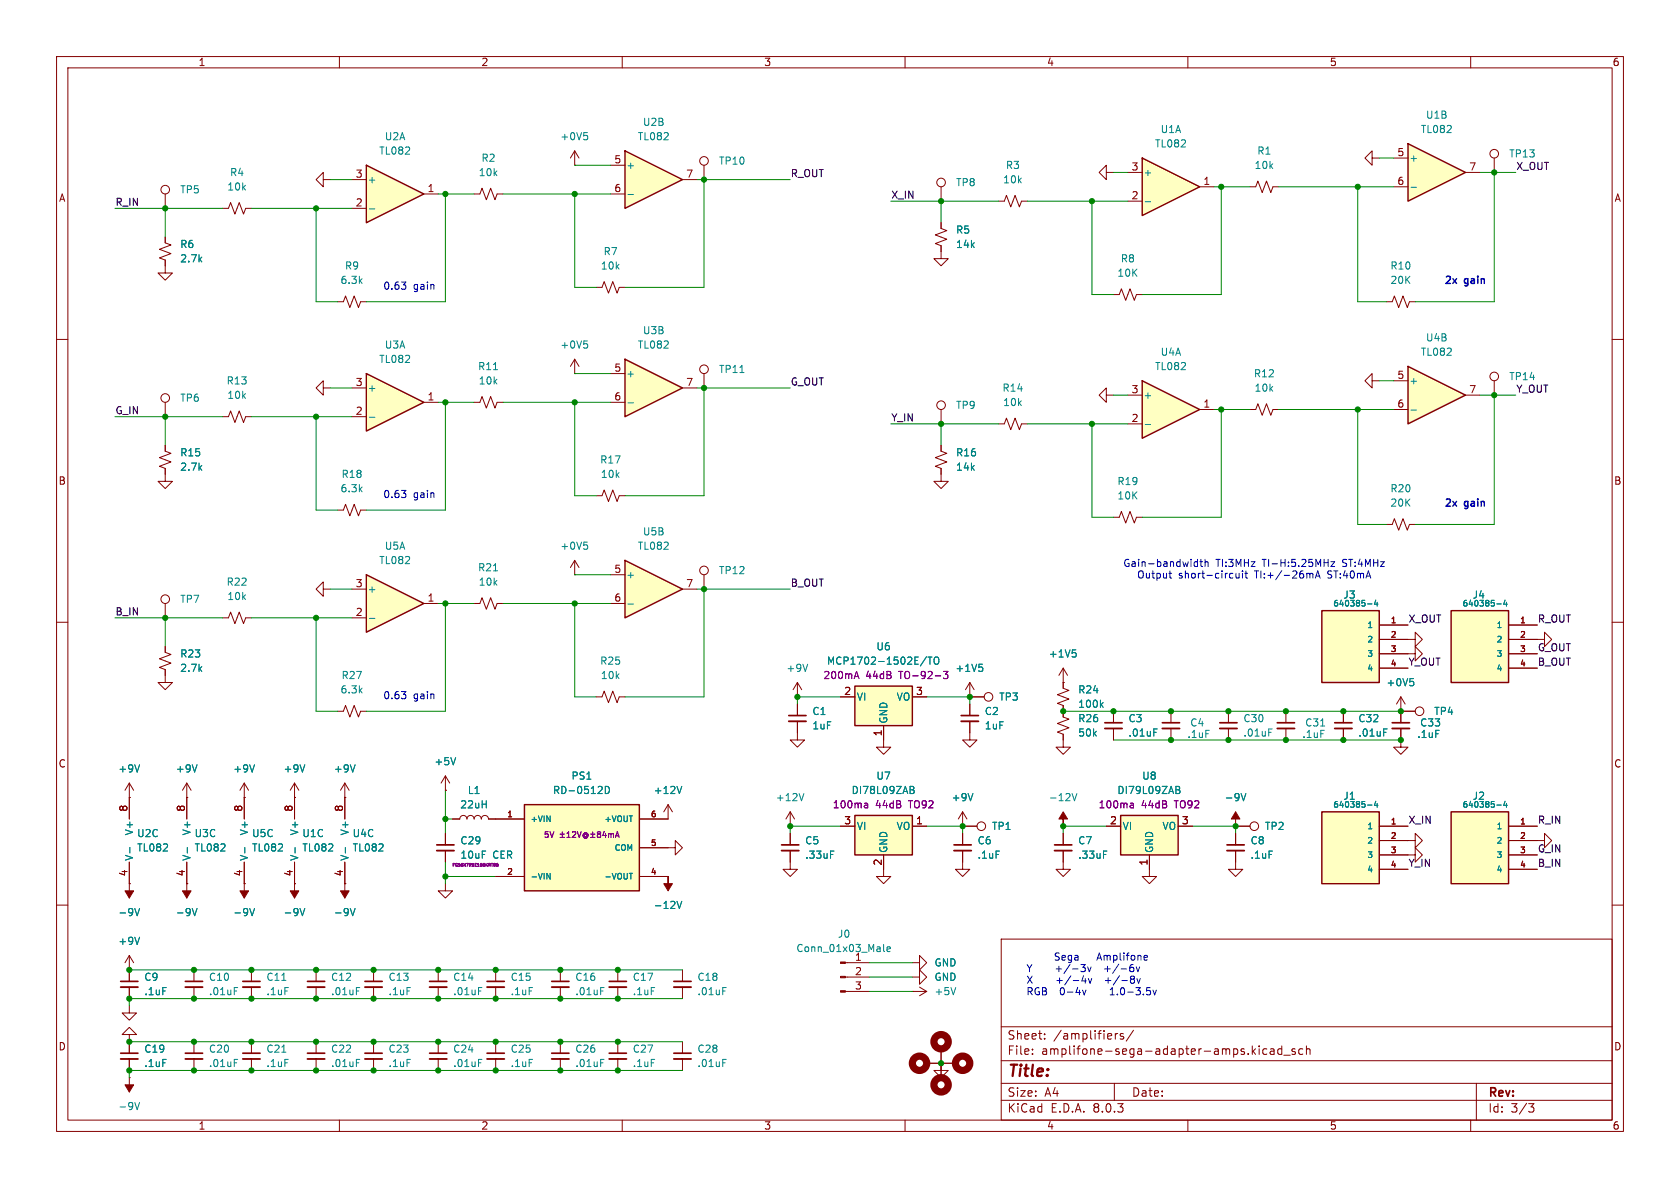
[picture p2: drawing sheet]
<svg xmlns="http://www.w3.org/2000/svg" width="297mm" height="210mm" viewBox="0 0 297 210" stroke-linecap="round" stroke-linejoin="round" font-family="sans-serif">
<g fill="none" stroke="#840000" stroke-width=".18">
<path d="M10 10h277v190h-277zM12 12h273v186h-273zM60 10v2M110 10v2M160 10v2M210 10v2M260 10v2M10 60h2M285 60h2M10 110h2M248.9 113h1.3v-1.2l1.3 1.2-1.3 1.3v-1.3M285 110h2"/>
<path d="M10 160h2M285 160h2M177 166h108v32h-108zM60 198v2M110 198v2M160 198v2M177 194.5h108M177 191.5h108M177 187.5h108M177 181.5h108M182.5 186.3v.1M182.5 185.5v.1"/>
<path d="M184.7 183.6v.1M184.7 182.8v.1M197 191.5v3M197.2 182.7v1M197.6 182.7l-.3 .1-.1 .2M198.6 182.8l-.4-.1-.2 .2 .1 .2 .5 .2v.3h-.6M200.4 182.1l-1.3 2M210 198v2M222.6 184.9v.1M222.6 185.4v1M224 185.5l-.5-.1-.3 .3v.4l.2 .2h.6M224.6 185.5h.6v.9"/>
<path d="M225.2 185.8h-.5a.29 .29 0 0 0-.2 .3 .29 .29 0 0 0 .2 .3l.5-.1M226.6 185.5l-.4-.1-.3 .3v.4l.1 .2h.6M226.6 184.9v1.5M227 186.5h1.1M229 185.5l-.4-.1-.2 .2 .1 .2 .5 .2v.3h-.6M230.3 185.5l-.4-.1-.3 .3v.4l.1 .2h.6M231 185.5l.2-.1 .3 .1 .1 .9M231 184.9v1.5M260 198v2M261 191.5v6.5M270.2 195.1h1l-.5 .6 .4 .1 .1 .5-.3 .3h-.4"/>
</g>
<path d="M233.7 108h10.1v12.7h-10.1z" fill="#ffffc2"/>
<path d="M233.7 108h10.1v12.7h-10.1z" fill="none" stroke="#840000" stroke-width=".25"/>
<path d="M243.8 110.5h5.1M243.8 113h5.1M243.8 115.6h5.1M243.8 118.1h5.1M156.2 153.7v1.2h1.3l-1.3 1.3-1.3-1.3h1.3M34.3 184.2v2M34.3 187.2v2" fill="none" stroke="#840000" stroke-width=".18"/>
<path d="M241.8 106.8h.7M243.2 106.1l-.2 .7h.6M243.5 106.5v.6M41.4 187.3h.6" fill="none" stroke="#008484" stroke-width=".18"/>
<path d="M32.8 187.2h3" fill="none" stroke="#840000" stroke-width=".33"/>
<path d="M32.8 186.2h3" fill="none" stroke="#840000" stroke-width=".3"/>
<path d="M151.1 144.1h10.2v7h-10.2z" fill="#ffffc2"/>
<path d="M151.1 144.1h10.2v7h-10.2z" fill="none" stroke="#840000" stroke-width=".25"/>
<g fill="none" stroke="#840000" stroke-width=".18">
<path d="M248.9 115.6h1.3v-1.3l1.3 1.3-1.3 1.2v-1.2M271.8 113h1.2v-1.2l1.3 1.2-1.3 1.3v-1.3M139.7 152.4v1.3h1.3l-1.3 1.2-1.3-1.2h1.3M139.7 143.5l-.8 1.3M139.7 143.5v2.6M139.7 143.5l.8 1.3M148.6 146.1h2.5M156.2 151.1v2.6M161.3 146.1h2.5M170.2 152.4v1.3h1.2l-1.2 1.2-1.3-1.2h1.3M22.9 177.8v1.3h1.2l-1.2 1.2-1.3-1.2h1.3M22.9 190.5h.1"/>
<path d="M22.9 182.9h1.2l-1.2-1.3-1.3 1.3h1.3v3.3M22.9 187.2v2M22.9 190.5v2.5M44.4 184.2v2M44.4 187.2v2M55.9 184.2v2M55.9 187.2v2"/>
</g>
<path d="M160.9 139l.6 .1 .1 .3-.3 .2M160.9 139.6h.4M161.3 139.6l.3 .3v.3l-.7 .1M142.1 140.3l-.4 1.2M23.8 194.9l.5 1.3 .4-1.3M49.8 186h.7M63 187.3h.6" fill="none" stroke="#008484" stroke-width=".18"/>
<path d="M153 142h.3l.1 .8M153.4 142.8h-.4M153.4 142.3h-.4" fill="none" stroke="#840084" stroke-width=".18"/>
<path d="M21.3 187.2h3.1M42.9 187.2h3.1M54.4 187.2h3" fill="none" stroke="#840000" stroke-width=".33"/>
<path d="M21.3 186.2h3.1M42.9 186.2h3.1M54.4 186.2h3" fill="none" stroke="#840000" stroke-width=".3"/>
<path d="M22.1 191.8h1.5l-.7 1.2z" fill="#840000" stroke="#840000" stroke-width=".18"/>
<path d="M256.5 108h10.2v12.7h-10.2z" fill="#ffffc2"/>
<path d="M256.5 108h10.2v12.7h-10.2z" fill="none" stroke="#840000" stroke-width=".25"/>
<path d="M266.7 110.5h5.1M266.7 113h5.1M266.7 115.6h5.1M266.7 118.1h5.1M78.7 156.2v1.3h1.3l-1.3 1.3-1.2-1.3h1.2M139.7 147.3v2.1M139.7 150.4v2M271.8 148.6h1.2v-1.3l1.3 1.3-1.3 1.3v-1.3" fill="none" stroke="#840000" stroke-width=".18"/>
<path d="M264.6 106.8h.8M266.1 106.1l-.3 .7h.7M266.3 106.5v.6M146.8 150.4h.6" fill="none" stroke="#008484" stroke-width=".18"/>
<path d="M138.2 150.4h3" fill="none" stroke="#840000" stroke-width=".33"/>
<path d="M138.2 149.4h3" fill="none" stroke="#840000" stroke-width=".3"/>
<path d="M256.5 143.5h10.2v12.7h-10.2z" fill="#ffffc2"/>
<path d="M256.5 143.5h10.2v12.7h-10.2z" fill="none" stroke="#840000" stroke-width=".25"/>
<path d="M105.4 123.2h1l.4-1 .8 2 .7-2 .8 2 .4-1h1M61 141v3.8M61 152.4v3.8M248.9 151.1h1.3v-1.2l1.3 1.2-1.3 1.3v-1.3M248.9 148.6h1.3v-1.3l1.3 1.3-1.3 1.3v-1.3M266.7 146.1h5.1M266.7 148.6h5.1M266.7 151.1h5.1M266.7 153.7h5.1M120.6 171.5v2M120.6 174.5v2M166.4 185.4v2.6" fill="none" stroke="#840000" stroke-width=".18"/>
<path d="M61.1 149.8v1M264.6 142.3h.8M266.1 141.6l-.3 .8h.7M266.3 142v.7M127.8 174.6h.6" fill="none" stroke="#008484" stroke-width=".18"/>
<circle cx="166.4" cy="184.1" r="1.27" fill="none" stroke="#840000" stroke-width="1.3"/>
<path d="M119.1 174.5h3.1" fill="none" stroke="#840000" stroke-width=".33"/>
<path d="M119.1 173.5h3.1" fill="none" stroke="#840000" stroke-width=".3"/>
<path d="M233.7 143.5h10.1v12.7h-10.1z" fill="#ffffc2"/>
<path d="M233.7 143.5h10.1v12.7h-10.1z" fill="none" stroke="#840000" stroke-width=".25"/>
<path d="M78.7 139.7h.1M78.7 137.2v2.5M78.7 137.2l-.7 1.2M78.7 137.2l.8 1.2M78.7 147.3v2.1M78.7 150.4v2M80 144.8h1.3a.64 .64 0 0 1 .6-.7 .64 .64 0 0 1 .6 .7 .64 .64 0 0 1 .7-.7 .64 .64 0 0 1 .6 .7 .64 .64 0 0 1 .7-.7 .64 .64 0 0 1 .6 .7 .64 .64 0 0 1 .6-.7 .64 .64 0 0 1 .7 .7h1.2M243.8 146.1h5.1M243.8 148.6h5.1M243.8 151.1h5.1M243.8 153.7h5.1M161.3 172.7h1.3v-1.2l1.2 1.2-1.2 1.3v-1.3" fill="none" stroke="#840000" stroke-width=".18"/>
<path d="M80.6 133.9l-.5 1.3M241.8 142.3h.7M243.2 141.6l-.2 .8h.6M243.5 142v.7" fill="none" stroke="#008484" stroke-width=".18"/>
<path d="M77.2 150.4h3.1" fill="none" stroke="#840000" stroke-width=".33"/>
<path d="M77.2 149.4h3.1" fill="none" stroke="#840000" stroke-width=".3"/>
<path d="M87.4 152.6l.1 .1M87.5 152.7h.1M87.5 153.1h-.1M87.5 152.7v.4M87.5 153.1h.1M87.9 152.6l-.1 .4 .2 .1v-.3l-.2 .1" fill="none" stroke="#840084" stroke-width=".18"/>
<path d="M92.7 142.2h20.3v15.3h-20.3z" fill="#ffffc2"/>
<path d="M92.7 142.2h20.3v15.3h-20.3z" fill="none" stroke="#840000" stroke-width=".25"/>
<g fill="none" stroke="#840000" stroke-width=".18">
<path d="M188 118.1v3.6l1 .3-2.1 .8 2.1 .8-2.1 .7 1.1 .4v2l1 .4-2.1 .8 2.1 .8-2.1 .7 1.1 .4v2.3h1.2l-1.2 1.3-1.3-1.3h1.3M188 118.1l-.8 1.3M188 118.1l.7 1.3M59.7 125.7h1l.4-1 .7 2 .8-2 .8 2 .4-1h1M171.4 123.2h.1M171.4 120.7l-.7 1.2M171.4 120.7v2.5M171.4 124.5v2M171.4 127.5v2M171.4 120.7l.8 1.2M171.4 123.2h2.6M188 120.7h.1"/>
<path d="M247.6 125.7h.1M247.6 128.8v3.3h1.3l-1.3 1.3-1.2-1.3h1.2M247.6 125.7h2.6M247.6 123.2l-.7 1.3M247.6 123.2v4.6M247.6 123.2l.8 1.3M87.6 144.8h5.1M87.6 154.9h5.1M113 144.8h5.1M113 154.9h5.1M113 149.9h5.1M218.4 146.1h.1"/>
<path d="M218.4 150.4v3.3h1.3l-1.3 1.2-1.2-1.2h1.2M218.4 143.5v2.6M218.4 147.3v2.1M218.4 146.1h2.6M66 171.5v2M66 174.5v2M87.6 171.5v2M87.6 174.5v2M149.5 175.3h4.2M149.5 172.7h4.2M149.5 170.2h4.2M66 184.2v2"/>
<path d="M66 187.2v2M77.5 184.2v2M77.5 187.2v2M87.6 184.2v2M87.6 187.2v2M120.6 184.2v2M120.6 187.2v2"/>
<circle cx="174.8" cy="123.2" r=".76"/>
<circle cx="251" cy="125.7" r=".76"/>
<circle cx="221.7" cy="146" r=".76"/>
</g>
<g fill="none" stroke="#008484" stroke-width=".18">
<path d="M173.1 117.4h.6M173.5 117.9l.2 .2v.3l-.2 .3M189.6 114.9h.6M190 115.4l.3 .2v.3l-.3 .2M249.3 120h.6M107 139a.64 .64 0 0 1 .7 .6 .64 .64 0 0 1-.7 .7zM194.7 124.6l.3 .4M195 124.2l-.5 .5M249.7 120.4l.2 .3v.3l-.2 .2M96.7 154.4l.6 1v-1M111.2 154.4h.6M189.5 140.3l.5 1.2 .4-1.2"/>
<path d="M219.4 140.3l.4 1.2 .5-1.2M156.2 166.9v1.1l.2 .2M156.8 167.8l.6-.1v-.3h-.4l-.2 .2 .1 .6h.5M84.6 187.3h.6M127.8 187.3h.6"/>
</g>
<g fill="none" stroke="#840084" stroke-width=".18">
<path d="M99 147.5h.8M99 148h.8M99.4 147.1v.7M100.2 148h.6M100.2 147.3l.3-.3v1M101.2 147.1l.4-.1 .2 .3-.6 .7h.6M102.1 147l.3 1 .3-1M103.7 147.6a.24 .24 0 0 0-.3-.1 .24 .24 0 0 0 0 .4 .24 .24 0 0 0 .3-.1M103.7 147.5v.3M103.7 147.8l.1 .1a.45 .45 0 0 0 0-.6 .45 .45 0 0 0-.7 0 .45 .45 0 0 0 0 .6 .48 .48 0 0 0 .8 .1M104.4 147.5h.8M104.4 148h.8"/>
<path d="M104.8 147.1v.7M105.8 147.5h.2M105.8 147.5l-.2 .1 .2 .4 .4-.2-.2-.3M105.8 147.5l-.2-.2 .2-.3 .4 .2-.2 .3M106.8 147l-.2 .7h.6M107.1 147.4v.6M107.6 147.4v.6M107.6 147.5l.3-.1 .1 .1M108 147.5l.2-.1h.2l.1 .6M108 147.5v.5M108.8 148l.3-1 .4 1M108.9 147.7h.5"/>
</g>
<g fill="#840000" stroke="#840000" stroke-width=".18">
<path d="M148.6 175.1h.9v.3h-.9z"/>
<path d="M148.6 172.6h.9v.2h-.9z"/>
<path d="M148.6 170.1h.9v.2h-.9z"/>
<path d="M218.4 143.5l.8 1.3h-1.5z"/>
<path d="M188 143.5l.7 1.3h-.7v1.3v-1.3h-.8z"/>
</g>
<path d="M169.9 127.5h3.1M246.1 128.8h3.1M216.9 150.4h3.1M64.5 174.5h3.1M86.1 174.5h3.1M64.5 187.2h3.1M75.9 187.2h3.1M86.1 187.2h3.1M119.1 187.2h3.1" fill="none" stroke="#840000" stroke-width=".33"/>
<path d="M169.9 126.5h3.1M246.1 127.8h3.1M216.9 149.4h3.1M64.5 173.5h3.1M86.1 173.5h3.1M64.5 186.2h3.1M75.9 186.2h3.1M86.1 186.2h3.1M119.1 186.2h3.1" fill="none" stroke="#840000" stroke-width=".3"/>
<path d="M198.1 144.1h10.2v7h-10.2z" fill="#ffffc2"/>
<path d="M198.1 144.1h10.2v7h-10.2z" fill="none" stroke="#840000" stroke-width=".25"/>
<g fill="none" stroke="#840000" stroke-width=".18">
<path d="M59.7 90.2h1l.4-1 .7 2 .8-2 .8 2 .4-1h1M83.8 106.7h1l.4-1 .8 2 .7-2 .8 2 .4-1h1M156.2 130.8v1.3h1.3l-1.3 1.3-1.3-1.3h1.3M171.4 129.5v1.3h1.3l-1.3 1.3-1.2-1.3h1.2M196.8 125.7v2.1M196.8 128.8v2M170.2 146.1h.1M170.2 146.1h2.5M170.2 143.5l-.8 1.3M170.2 143.5v2.6M170.2 147.3v2.1M170.2 150.4v2"/>
<path d="M170.2 143.5l.7 1.3M188 147.3v2.1M188 150.4v2M195.6 146.1h2.5M203.2 151.1v2.6M208.3 146.1h2.5M77.5 171.5v2M77.5 174.5v2M99.1 171.5v2M99.1 174.5v2M109.2 171.5v2M109.2 174.5v2"/>
<path d="M99.1 184.2v2M99.1 187.2v2M109.2 184.2v2M109.2 187.2v2"/>
<circle cx="173.5" cy="146" r=".76"/>
</g>
<path d="M87.2 100.9h.8M204 128.9h.6M207.9 139l.6 .1 .1 .3-.3 .2M207.9 139.6h.4M208.3 139.6l.3 .3v.3l-.7 .1M172 140.3l-.4 1.2M195.1 150.4h.6M84.6 174.6h.6M106.2 174.6h.6M106.2 187.3h.6" fill="none" stroke="#008484" stroke-width=".18"/>
<path d="M200 142h.3l.1 .8M200.4 142.8h-.4M200.4 142.3h-.4" fill="none" stroke="#840084" stroke-width=".18"/>
<path d="M195.3 128.8h3.1M168.7 150.4h3M186.4 150.4h3.1M75.9 174.5h3.1M97.5 174.5h3.1M107.7 174.5h3M97.5 187.2h3.1M107.7 187.2h3" fill="none" stroke="#840000" stroke-width=".33"/>
<path d="M195.3 127.8h3.1M168.7 149.4h3M186.4 149.4h3.1M75.9 173.5h3.1M97.5 173.5h3.1M107.7 173.5h3M97.5 186.2h3.1M107.7 186.2h3" fill="none" stroke="#840000" stroke-width=".3"/>
<path d="M64.8 101.6l10.1 5.1-10.1 5.1z" fill="#ffffc2"/>
<path d="M64.8 101.6l10.1 5.1-10.1 5.1z" fill="none" stroke="#840000" stroke-width=".25"/>
<path d="M62.2 109.2h2.6M62.2 104.1h2.6M74.9 106.7h2.6M188 152.4v1.3h1.2l-1.2 1.2-1.3-1.2h1.3M203.2 153.7v1.2h1.3l-1.3 1.3-1.3-1.3h1.3M161.3 170.2h1.3v-1.3l1.2 1.3-1.2 1.3v-1.3" fill="none" stroke="#840000" stroke-width=".18"/>
<path d="M65.3 109.3h1" fill="none" stroke="#008484" stroke-width=".18"/>
<path d="M110.5 99.1l10.1 5-10.1 5.1z" fill="#ffffc2"/>
<path d="M110.5 99.1l10.1 5-10.1 5.1z" fill="none" stroke="#840000" stroke-width=".25"/>
<g fill="none" stroke="#840000" stroke-width=".18">
<path d="M195.6 30.5v-1.3l-1.3 1.3 1.3 1.3v-1.3h1.2M196.8 52.1h1.1l.3-1 .8 2 .8-2 .7 2 .4-1h1M101.6 99.1l-.8 1.2M101.6 99.1v2.5M101.6 99.1l.8 1.2M29.2 114.3v1l1 .4-2 .8 2 .7-2 .8 1 .4v2.3h1.3l-1.3 1.2-1.3-1.2h1.3M29.2 106.7v2.5M39.4 109.2h1l.4-1 .7 2 .8-2 .8 2 .3-1h1M57.1 104.1v-1.2l-1.2 1.2 1.2 1.3v-1.3h1.3M101.6 101.6h.1M107.9 101.6h2.6M107.9 106.7h2.6"/>
<path d="M120.6 104.1h2.6M124.5 101.6v2.5M141 123.2h.1M141 120.7l-.8 1.2M141 120.7v2.5M141 124.5v2M141 127.5v2M141 120.7l.7 1.2M118.1 149.9h1.3v-1.3l1.2 1.3-1.2 1.2v-1.2M118.1 142.2l-.8 1.3M118.1 142.2v2.6M118.1 142.2l.8 1.3"/>
<path d="M161.3 175.3h.1M161.3 175.3h2.5M162.6 174.5l1.2 .8M163.8 175.3l-1.2 .7"/>
<circle cx="29.2" cy="105.9" r=".76"/>
<circle cx="124.5" cy="100.8" r=".76"/>
</g>
<path d="M103.2 95.8h.6M103.7 96.3l.2 .3v.3l-.2 .2M111 106.8h1M142.8 117.4l-.4 1.3M120.5 139l-.4 1.3M169 174.6l-.5 1.2" fill="none" stroke="#008484" stroke-width=".18"/>
<path d="M139.4 127.5h3.1" fill="none" stroke="#840000" stroke-width=".33"/>
<path d="M139.4 126.5h3.1" fill="none" stroke="#840000" stroke-width=".3"/>
<path d="M151.1 121.3h10.2v7h-10.2z" fill="#ffffc2"/>
<path d="M151.1 121.3h10.2v7h-10.2z" fill="none" stroke="#840000" stroke-width=".25"/>
<path d="M141 129.5v1.3h1.2l-1.2 1.3-1.3-1.3h1.3M148.6 123.2h2.5M156.2 128.3v2.5M161.3 123.2h2.5" fill="none" stroke="#840000" stroke-width=".18"/>
<path d="M163.8 116.1l-1.1 1.6M164 116.1h.8M164.4 116.1v1.3M165.3 116.2l.1-.1a.43 .43 0 0 1 .6 .5v.4a.42 .42 0 0 1-.4 .4 .42 .42 0 0 1-.5-.4v-.4z" fill="none" stroke="#008484" stroke-width=".18"/>
<path d="M166.8 118.7h.8l-.4 .5 .3 .1v.5l-.2 .2-.5-.2" fill="none" stroke="#840084" stroke-width=".18"/>
<path d="M110.5 26.7l10.1 5.1-10.1 5z" fill="#ffffc2"/>
<path d="M110.5 26.7l10.1 5.1-10.1 5z" fill="none" stroke="#840000" stroke-width=".25"/>
<g fill="none" stroke="#840000" stroke-width=".18">
<path d="M107.9 29.2h2.6M107.9 34.3h2.6M120.6 31.8h2.6M124.5 29.2v2.6"/>
<circle cx="124.5" cy="28.4" r=".76"/>
</g>
<path d="M111 34.4h1M119.7 159.3l.4 1.3 .4-1.3" fill="none" stroke="#008484" stroke-width=".18"/>
<path d="M118.1 154.9v1.3h.8l-.8 1.3-.8-1.3h.8z" fill="#840000" stroke="#840000" stroke-width=".18"/>
<path d="M64.8 29.2l10.1 5.1-10.1 5.1z" fill="#ffffc2"/>
<path d="M64.8 29.2l10.1 5.1-10.1 5.1z" fill="none" stroke="#840000" stroke-width=".25"/>
<path d="M62.2 36.8h2.6M62.2 31.8h2.6M74.9 34.3h2.6M83.8 34.3h1l.4-1 .8 2 .7-2 .8 2 .4-1h1M176.5 35.6h1l.4-1.1 .8 2.1 .8-2.1 .7 2.1 .4-1h1M166.4 44.5v1.2h1.2l-1.2 1.3-1.3-1.3h1.3" fill="none" stroke="#840000" stroke-width=".18"/>
<path d="M65.3 36.9h1" fill="none" stroke="#008484" stroke-width=".18"/>
<path d="M110.5 63.5l10.1 5.1-10.1 5.1z" fill="#ffffc2"/>
<path d="M110.5 63.5l10.1 5.1-10.1 5.1z" fill="none" stroke="#840000" stroke-width=".25"/>
<g fill="none" stroke="#840000" stroke-width=".18">
<path d="M107.9 66h2.6M107.9 71.1h2.6M120.6 68.6h2.6M124.5 66v2.6"/>
<circle cx="124.5" cy="65.3" r=".76"/>
</g>
<path d="M111 71.2h1M130.8 65.9h.7" fill="none" stroke="#008484" stroke-width=".18"/>
<path d="M64.8 66l10.1 5.1-10.1 5.1z" fill="#ffffc2"/>
<path d="M64.8 66l10.1 5.1-10.1 5.1z" fill="none" stroke="#840000" stroke-width=".25"/>
<path d="M62.2 73.7h2.6M62.2 68.6h2.6M74.9 71.1h2.6" fill="none" stroke="#840000" stroke-width=".18"/>
<path d="M65.3 73.8h1" fill="none" stroke="#008484" stroke-width=".18"/>
<path d="M248.9 64.8l10.2 5.1-10.2 5z" fill="#ffffc2"/>
<path d="M248.9 64.8l10.2 5.1-10.2 5z" fill="none" stroke="#840000" stroke-width=".25"/>
<g fill="none" stroke="#840000" stroke-width=".18">
<path d="M246.4 67.3h2.5M246.4 72.4h2.5M259.1 69.9h2.5M264.2 67.3v2.6M163.8 188h2.6"/>
<circle cx="264.2" cy="66.5" r=".76"/>
</g>
<path d="M249.4 72.5h1" fill="none" stroke="#008484" stroke-width=".18"/>
<circle cx="162.6" cy="188" r="1.27" fill="none" stroke="#840000" stroke-width="1.3"/>
<path d="M248.9 25.4l10.2 5.1-10.2 5.1z" fill="#ffffc2"/>
<path d="M248.9 25.4l10.2 5.1-10.2 5.1z" fill="none" stroke="#840000" stroke-width=".25"/>
<g fill="none" stroke="#840000" stroke-width=".18">
<path d="M101.6 29.2h.1M101.6 26.7l-.8 1.2M101.6 26.7v2.5M101.6 26.7l.8 1.2M221 33h1l.4-1 .7 2 .8-2 .8 2 .3-1h1.1M242.6 27.9v-1.2l-1.3 1.2 1.3 1.3v-1.3h1.2M246.4 27.9h2.5M246.4 33h2.5M259.1 30.5h2.5M264.2 27.9v2.6M29.2 41.9v1l1 .4-2 .8 2 .7-2 .8 1 .4v2.3h1.3l-1.3 1.2-1.3-1.2h1.3M59.7 53.3h1l.4-1 .7 2.1 .8-2.1 .8 2.1 .4-1.1h1"/>
<path d="M105.4 50.8h1l.4-1 .8 2 .7-2 .8 2 .4-1h1M245.1 53.3h1l.4-1 .8 2.1 .7-2.1 .8 2.1 .4-1.1h1M29.2 78.7v1.1l1 .3-2 .8 2 .8-2 .7 1 .4v1M39.4 73.7h1l.4-1.1 .7 2.1 .8-2.1 .8 2.1 .3-1h1M57.1 68.6v-1.3l-1.2 1.3 1.2 1.3v-1.3h1.3M83.8 71.1h1l.4-1 .8 2 .7-2 .8 2 .4-1h1M101.6 66h.1M101.6 63.5v2.5M101.6 63.5l-.8 1.3M101.6 63.5l.8 1.3M166.4 78.7v1.1l1 .3-2 .8 2 .8-2 .7 1 .4v2.3h1.2l-1.2 1.3-1.3-1.3h1.3M166.4 72.4v2.5"/>
<path d="M176.5 74.9h1l.4-1 .8 2 .8-2 .7 2 .4-1h1M221 72.4h1l.4-1 .7 2 .8-2 .8 2 .3-1h1.1M242.6 67.3v-1.3l-1.3 1.3 1.3 1.3v-1.3h1.2M105.4 87.6h1l.4-1 .8 2 .7-2 .8 2 .4-1h1M245.1 92.7h1l.4-1 .8 2 .7-2 .8 2 .4-1h1M22.9 138.4l-.8 1.3M22.9 138.4v6.4M22.9 138.4l.7 1.3M33 138.4l-.7 1.3M33 138.4v6.4M33 138.4l.8 1.3M43.2 138.4v6.4"/>
<path d="M43.2 138.4l-.8 1.3M43.2 138.4l.7 1.3M52.1 138.4v6.4M52.1 138.4l-.8 1.3M52.1 138.4l.7 1.3M61 138.4l-.8 1.3M61 138.4v2.6M61 138.4l.7 1.3M207 125.7v2.1M207 128.8v2M217.2 125.7v2.1M217.2 128.8v2"/>
<path d="M227.3 125.7v2.1M227.3 128.8v2M237.5 125.7v2.1M237.5 128.8v2M22.9 141h.1M22.9 156.2h.1M22.9 152.4v6.4M33 141h.1M33 156.2h.1M33 152.4v6.4M43.2 156.2h.1M43.2 141h.1"/>
<path d="M43.2 152.4v6.4M52.1 156.2h.1M52.1 141h.1M52.1 152.4v6.4M61 141h.1M61 156.2h.1M61 156.2v2.6M22.9 171.5h.1M22.9 168.9v4.6M22.9 174.5v2M22.9 168.9l-.8 1.3M22.9 168.9l.7 1.3"/>
<path d="M34.3 171.5v2M34.3 174.5v2M44.4 171.5v2M44.4 174.5v2M55.9 171.5v2M55.9 174.5v2M166.4 188v1.2h1.2l-1.2 1.3-1.3-1.3h1.3M166.4 188h2.5M166.4 188v2.5"/>
<circle cx="264.2" cy="27.2" r=".76"/>
<circle cx="166.4" cy="71.6" r=".76"/>
</g>
<g fill="none" stroke="#008484" stroke-width=".18">
<path d="M103.2 23.4h.6M103.7 23.9l.2 .3v.3l-.2 .2M249.4 33.1h1M87.2 65.3h.8M103.2 60.3h.6M103.7 60.8l.2 .2v.3l-.2 .2M24.7 135.2l-.4 1.3M34.8 135.2l-.4 1.3M45 135.2l-.4 1.3M53.9 135.2l-.4 1.3M62.8 135.2l-.4 1.3M224.3 128.9h.6"/>
<path d="M233.5 128.3h.7M244.6 128.9h.6M23 149.8v1M33.1 149.8v1M43.3 149.8v1M52.2 149.8v1M23.8 160.6l.5 1.3 .4-1.3M24.7 165.7l-.4 1.2M34 160.6l.4 1.3 .4-1.3M41.4 174.6h.6M44.1 160.6l.5 1.3 .4-1.3M49.8 173.3h.7"/>
<path d="M53 160.6l.5 1.3 .4-1.3M61.9 160.6l.5 1.3 .4-1.3M63 174.6h.6"/>
</g>
<g fill="none" stroke="#840000" stroke-width="1.3">
<circle cx="166.4" cy="191.8" r="1.27"/>
<circle cx="170.2" cy="188" r="1.27"/>
</g>
<path d="M205.5 128.8h3M215.6 128.8h3.1M225.8 128.8h3.1M236 128.8h3M21.3 174.5h3.1M32.8 174.5h3M42.9 174.5h3.1M54.4 174.5h3" fill="none" stroke="#840000" stroke-width=".33"/>
<path d="M205.5 127.8h3M215.6 127.8h3.1M225.8 127.8h3.1M236 127.8h3M21.3 173.5h3.1M32.8 173.5h3M42.9 173.5h3.1M54.4 173.5h3" fill="none" stroke="#840000" stroke-width=".3"/>
<g fill="#840000" stroke="#840000" stroke-width=".18">
<path d="M42.4 157.5h1.5l-.7 1.3z"/>
<path d="M60.2 157.5h1.5l-.7 1.3z"/>
<path d="M51.3 157.5h1.5l-.7 1.3z"/>
<path d="M32.3 157.5h1.5l-.8 1.3z"/>
<path d="M22.1 157.5h1.5l-.7 1.3z"/>
</g>
<path d="M201.9 67.3l10.2 5.1-10.2 5.1z" fill="#ffffc2"/>
<path d="M201.9 67.3l10.2 5.1-10.2 5.1z" fill="none" stroke="#840000" stroke-width=".25"/>
<path d="M199.4 74.9h2.5M199.4 69.9h2.5M212.1 72.4h2.5M29.2 83.8v1.3h1.3l-1.3 1.3-1.3-1.3h1.3" fill="none" stroke="#840000" stroke-width=".18"/>
<path d="M202.5 75h.9" fill="none" stroke="#008484" stroke-width=".18"/>
<path d="M201.9 27.9l10.2 5.1-10.2 5.1z" fill="#ffffc2"/>
<path d="M201.9 27.9l10.2 5.1-10.2 5.1z" fill="none" stroke="#840000" stroke-width=".25"/>
<g fill="none" stroke="#840000" stroke-width=".18">
<path d="M29.2 34.3v2.5M39.4 36.8h1l.4-1 .7 2 .8-2 .8 2 .3-1h1M57.1 31.8v-1.3l-1.2 1.3 1.2 1.2v-1.2h1.3M166.4 39.4v1l1 .4-2 .7 2 .8-2 .8 1 .3v1.1M166.4 33v2.6M199.4 35.6h2.5M199.4 30.5h2.5M212.1 33h2.5M29.2 41.9v1M29.2 46v1M29.2 71.1v2.6M29.2 78.7v1.1"/>
<path d="M166.4 78.7v1.1M195.6 69.9v-1.3l-1.3 1.3 1.3 1.2v-1.2h1.2M29.2 82.8v1M166.4 82.8v1M196.8 91.4h1.1l.3-1 .8 2.1 .8-2.1 .7 2.1 .4-1.1h1M29.2 114.3v1M29.2 118.4v1M243.8 110.5h5.1M243.8 113h5.1M243.8 115.6h5.1M243.8 118.1h5.1M266.7 110.5h5.1"/>
<path d="M266.7 113h5.1M266.7 115.6h5.1M266.7 118.1h5.1M78.7 139.7h.1M141 124.5v2M141 127.5v2M148.6 123.2h2.5M156.2 128.3v2.5M161.3 123.2h2.5M171.4 123.2h.1M171.4 123.2h2.6M171.4 124.5v2"/>
<path d="M171.4 127.5v2M188 120.7h.1M188 120.7v1M188 124.7v2M188 129.8v1M196.8 125.7v2.1M196.8 128.8v2M237.5 125.7v2.1M237.5 128.8v2M247.6 125.7h.1M247.6 125.7v2.1M247.6 128.8v2"/>
<path d="M247.6 125.7h2.6M22.9 141h.1M22.9 156.2h.1M22.9 141v3.8M22.9 152.4v3.8M33 141h.1M33 156.2h.1M33 141v3.8M33 152.4v3.8M43.2 156.2h.1M43.2 141h.1M43.2 141v3.8"/>
<path d="M43.2 152.4v3.8M52.1 156.2h.1M52.1 141h.1M52.1 141v3.8M52.1 152.4v3.8M61 141h.1M61 156.2h.1M61 141v3.8M61 152.4v3.8M78.7 147.3v2.1M78.7 150.4v2M80 144.8h1.3"/>
<path d="M86.4 144.8h6.3M87.6 154.9h5.1M113 144.8h5.1M113 154.9h5.1M113 149.9h5.1M139.7 147.3v2.1M139.7 150.4v2M148.6 146.1h2.5M156.2 151.1v2.6M161.3 146.1h2.5M170.2 146.1h.1M170.2 146.1h2.5"/>
<path d="M170.2 147.3v2.1M170.2 150.4v2M188 147.3v2.1M188 150.4v2M195.6 146.1h2.5M203.2 151.1v2.6M208.3 146.1h2.5M218.4 146.1h.1M218.4 146.1h2.6M218.4 147.3v2.1M218.4 150.4v2M243.8 146.1h5.1"/>
<path d="M243.8 148.6h5.1M243.8 151.1h5.1M243.8 153.7h5.1M266.7 146.1h5.1M266.7 148.6h5.1M266.7 151.1h5.1M266.7 153.7h5.1M22.9 171.5h.1M22.9 171.5v2M22.9 174.5v2M22.9 184.2v2M22.9 187.2v2"/>
<path d="M163.8 188h5.1M166.4 185.4v5.1"/>
<circle cx="29.2" cy="33.5" r=".76"/>
<circle cx="166.4" cy="32.3" r=".76"/>
<circle cx="29.2" cy="70.4" r=".76"/>
</g>
<g fill="none" stroke="#008484" stroke-width=".18">
<path d="M202.5 35.7h.9M163.8 116.1l-1.1 1.6M164 116.1h.8M164.4 116.1v1.3M165.3 116.2l.1-.1a.43 .43 0 0 1 .6 .5v.4a.42 .42 0 0 1-.4 .4 .42 .42 0 0 1-.5-.4v-.4zM173.1 117.4h.6M173.5 117.9l.2 .2v.3l-.2 .3M189.6 114.9h.6M190 115.4l.3 .2v.3l-.3 .2M241.8 106.8h.7M243.2 106.1l-.2 .7h.6M243.5 106.5v.6"/>
<path d="M249.3 120h.6M264.6 106.8h.8M266.1 106.1l-.3 .7h.7M266.3 106.5v.6M24.7 135.2l-.4 1.3M34.8 135.2l-.4 1.3M45 135.2l-.4 1.3M53.9 135.2l-.4 1.3M62.8 135.2l-.4 1.3M80.6 133.9l-.5 1.3M107 139a.64 .64 0 0 1 .7 .6 .64 .64 0 0 1-.7 .7zM120.5 139l-.4 1.3"/>
<path d="M160.9 139l.6 .1 .1 .3-.3 .2M160.9 139.6h.4M161.3 139.6l.3 .3v.3l-.7 .1M194.7 124.6l.3 .4M195 124.2l-.5 .5M204 128.9h.6M207.9 139l.6 .1 .1 .3-.3 .2M207.9 139.6h.4M208.3 139.6l.3 .3v.3l-.7 .1M244.6 128.9h.6M249.7 120.4l.2 .3v.3l-.2 .2M23 149.8v1"/>
<path d="M33.1 149.8v1M43.3 149.8v1M52.2 149.8v1M61.1 149.8v1M96.7 154.4l.6 1v-1M111.2 154.4h.6M119.7 159.3l.4 1.3 .4-1.3M146.8 150.4h.6M172 140.3l-.4 1.2M195.1 150.4h.6M219.4 140.3l.4 1.2 .5-1.2M241.8 142.3h.7"/>
<path d="M243.2 141.6l-.2 .8h.6M243.5 142v.7M264.6 142.3h.8M266.1 141.6l-.3 .8h.7M266.3 142v.7M23.8 160.6l.5 1.3 .4-1.3M24.7 165.7l-.4 1.2M34 160.6l.4 1.3 .4-1.3M44.1 160.6l.5 1.3 .4-1.3M53 160.6l.5 1.3 .4-1.3M61.9 160.6l.5 1.3 .4-1.3"/>
</g>
<g fill="none" stroke="#0000c2" stroke-width=".18">
<path d="M71 49.9h.8l-.5 .4M71.6 50.4l.2 .2-.2 .5M71 86.7h.8l-.5 .5M71.6 87.2l.2 .2-.2 .5M211.3 99.3l.4 .1M211.7 98.9v1.2M212.1 99.3h.5M212.3 98.9v1.1l.3 .1M213 99.4l.2-.1 .3 .1 .1 .7M213 98.9v1.2M235.3 99.3h.7l-.7 .8h.7M206.7 101.3h.4"/>
<path d="M206.8 100.9v1.1l.3 .2M211.7 100.1h-.4M218.5 101.3l.1 .8 .3 .1 .2-.1M219.1 101.3v.9M219.7 101.3v.9M220.1 101.3h.5M220.3 100.9v1.1l.3 .2M231.2 101.3l.4 .2M231.6 101.5l.2-.2 .3 .1v.8M231.6 101.5v.7M232.5 102.2l.5-1.3 .4 1.3M232.7 101.8h.6"/>
<path d="M71 122.2h.8l-.5 .5M71.6 122.8l.2 .2-.2 .5M186.5 169.7h.2M186.8 168.5l-.3 .2 .3 .4M191.3 173.4h.7M191.4 175l.3 .9 .3-.9M191.6 171l.3 .2v.3l-.3 .3M191.9 173v.8M191.9 170.5l-.5 .5M192.3 170.9l.3 .9 .3-.9M192.4 173l.3 .8 .3-.8M193.9 169.7l.4-1.2 .5 1.2"/>
<path d="M194 169.4h.6M195.3 171.3h1M195.4 173.3h1M196.3 175.9h.7M196.3 175l.3-.4v1.3M200.9 170.9l.3 .9 .3-.9M201 173l.3 .8 .3-.8M204.4 175l-.3 .9"/>
</g>
<g fill="none" stroke="#008400" stroke-width=".18">
<path d="M20.3 36.8h19.1M29.2 36.8v5.1M44.4 36.8h17.8M55.9 36.8v16.5h3.8M58.4 31.8h3.8M77.5 34.3h6.3M78.7 34.3v19h-13.9M88.9 34.3h19M101.6 34.3v16.5h3.8M101.6 29.2h6.3M123.2 31.8h16.5M124.5 31.8v19h-14"/>
<path d="M157.5 35.6h19M166.4 35.6v3.8M181.6 35.6h17.8M193 35.6v16.5h3.8M196.8 30.5h2.6M214.6 33h6.4M215.9 33v19.1h-14M226.1 33h20.3M240 33v20.3h5.1M243.8 27.9h2.6M261.6 30.5h6.4M264.2 30.5v22.8h-14"/>
<path d="M20.3 73.7h19.1M29.2 73.7v5M44.4 73.7h17.8M55.9 73.7v16.5h3.8M58.4 68.6h3.8M77.5 71.1h6.3M78.7 71.1v19.1h-13.9M88.9 71.1h19M101.6 71.1v16.5h3.8M101.6 66h6.3M123.2 68.6h16.5M124.5 68.6v19h-14"/>
<path d="M157.5 74.9h19M166.4 74.9v3.8M181.6 74.9h17.8M193 74.9v16.5h3.8M196.8 69.9h2.6M214.6 72.4h6.4M215.9 72.4v19h-14M226.1 72.4h20.3M240 72.4v20.3h5.1M243.8 67.3h2.6M261.6 69.9h6.4M264.2 69.9v22.8h-14"/>
<path d="M20.3 109.2h19.1M29.2 109.2v5.1M44.4 109.2h17.8M55.9 109.2v16.5h3.8M58.4 104.1h3.8M77.5 106.7h6.3M78.7 106.7v19h-13.9M88.9 106.7h19M101.6 106.7v16.5h3.8M101.6 101.6h6.3M123.2 104.1h16.5M124.5 104.1v19.1h-14"/>
<path d="M78.7 139.7v7.6M148.6 123.2h-7.6v1.3M163.8 123.2h7.6v1.3M188 125.7h59.6M196.8 130.8h50.8M78.7 152.4v3.8M78.7 154.9h8.9M78.7 144.8h1.3M148.6 146.1h-8.9v1.2M163.8 146.1h6.4v1.2M195.6 146.1h-7.6v1.2M210.8 146.1h7.6v1.2"/>
<path d="M22.9 171.5h97.7M120.6 176.5h-97.7v1.3M153.7 175.3h7.6M153.7 170.2h7.6M153.7 172.7h7.6M22.9 184.2h97.7M120.6 189.2h-97.7v1.3"/>
</g>
<g fill="none" stroke="#840084" stroke-width=".18">
<path d="M166.8 118.7h.8l-.4 .5 .3 .1v.5l-.2 .2-.5-.2M87.4 152.6l.1 .1M87.5 152.7h.1M87.5 153.1h-.1M87.5 152.7v.4M87.5 153.1h.1M87.9 152.6l-.1 .4 .2 .1v-.3l-.2 .1M99 147.5h.8M99 148h.8M99.4 147.1v.7M100.2 148h.6M100.2 147.3l.3-.3v1"/>
<path d="M101.2 147.1l.4-.1 .2 .3-.6 .7h.6M102.1 147l.3 1 .3-1M103.7 147.6a.24 .24 0 0 0-.3-.1 .24 .24 0 0 0 0 .4 .24 .24 0 0 0 .3-.1M103.7 147.5v.3M103.7 147.8l.1 .1a.45 .45 0 0 0 0-.6 .45 .45 0 0 0-.7 0 .45 .45 0 0 0 0 .6 .48 .48 0 0 0 .8 .1M104.4 147.5h.8M104.4 148h.8M104.8 147.1v.7M105.8 147.5h.2M105.8 147.5l-.2 .1 .2 .4 .4-.2-.2-.3M105.8 147.5l-.2-.2 .2-.3 .4 .2-.2 .3M106.8 147l-.2 .7h.6"/>
<path d="M107.1 147.4v.6M107.6 147.4v.6M107.6 147.5l.3-.1 .1 .1M108 147.5l.2-.1h.2l.1 .6M108 147.5v.5M108.8 148l.3-1 .4 1M108.9 147.7h.5M153 142h.3l.1 .8M153.4 142.8h-.4M153.4 142.3h-.4M200 142h.3l.1 .8M200.4 142.8h-.4"/>
<path d="M200.4 142.3h-.4"/>
</g>
<g fill="#008400" stroke="#008400" stroke-width=".18">
<circle cx="44.4" cy="176.5" r=".46"/>
<circle cx="34.3" cy="176.5" r=".46"/>
<circle cx="55.9" cy="189.2" r=".46"/>
<circle cx="66" cy="189.2" r=".46"/>
<circle cx="66" cy="184.2" r=".46"/>
<circle cx="44.4" cy="189.2" r=".46"/>
<circle cx="44.4" cy="184.2" r=".46"/>
<circle cx="22.9" cy="189.2" r=".46"/>
<circle cx="34.3" cy="189.2" r=".46"/>
<circle cx="34.3" cy="184.2" r=".46"/>
<circle cx="22.9" cy="184.2" r=".46"/>
<circle cx="77.5" cy="176.5" r=".46"/>
<circle cx="77.5" cy="171.5" r=".46"/>
<circle cx="78.7" cy="144.8" r=".46"/>
<circle cx="78.7" cy="154.9" r=".46"/>
<circle cx="101.6" cy="106.7" r=".46"/>
<circle cx="78.7" cy="106.7" r=".46"/>
<circle cx="87.6" cy="184.2" r=".46"/>
<circle cx="77.5" cy="189.2" r=".46"/>
<circle cx="87.6" cy="189.2" r=".46"/>
<circle cx="99.1" cy="176.5" r=".46"/>
<circle cx="99.1" cy="189.2" r=".46"/>
<circle cx="99.1" cy="184.2" r=".46"/>
<circle cx="66" cy="171.5" r=".46"/>
<circle cx="66" cy="176.5" r=".46"/>
<circle cx="55.9" cy="176.5" r=".46"/>
<circle cx="55.9" cy="171.5" r=".46"/>
<circle cx="77.5" cy="184.2" r=".46"/>
<circle cx="87.6" cy="176.5" r=".46"/>
<circle cx="99.1" cy="171.5" r=".46"/>
<circle cx="87.6" cy="171.5" r=".46"/>
<circle cx="109.2" cy="171.5" r=".46"/>
<circle cx="55.9" cy="109.2" r=".46"/>
<circle cx="29.2" cy="109.2" r=".46"/>
<circle cx="78.7" cy="34.3" r=".46"/>
<circle cx="78.7" cy="71.1" r=".46"/>
<circle cx="101.6" cy="34.3" r=".46"/>
<circle cx="55.9" cy="36.8" r=".46"/>
<circle cx="101.6" cy="71.1" r=".46"/>
<circle cx="22.9" cy="176.5" r=".46"/>
<circle cx="55.9" cy="184.2" r=".46"/>
<circle cx="44.4" cy="171.5" r=".46"/>
<circle cx="34.3" cy="171.5" r=".46"/>
<circle cx="22.9" cy="171.5" r=".46"/>
<circle cx="55.9" cy="73.7" r=".46"/>
<circle cx="29.2" cy="73.7" r=".46"/>
<circle cx="29.2" cy="36.8" r=".46"/>
<circle cx="166.4" cy="188" r=".46"/>
<circle cx="109.2" cy="184.2" r=".46"/>
<circle cx="109.2" cy="176.5" r=".46"/>
<circle cx="109.2" cy="189.2" r=".46"/>
<circle cx="139.7" cy="146.1" r=".46"/>
<circle cx="193" cy="35.6" r=".46"/>
<circle cx="166.4" cy="35.6" r=".46"/>
<circle cx="193" cy="74.9" r=".46"/>
<circle cx="215.9" cy="33" r=".46"/>
<circle cx="215.9" cy="72.4" r=".46"/>
<circle cx="166.4" cy="74.9" r=".46"/>
<circle cx="247.6" cy="125.7" r=".46"/>
<circle cx="237.5" cy="125.7" r=".46"/>
<circle cx="227.3" cy="125.7" r=".46"/>
<circle cx="217.2" cy="125.7" r=".46"/>
<circle cx="207" cy="130.8" r=".46"/>
<circle cx="217.2" cy="130.8" r=".46"/>
<circle cx="237.5" cy="130.8" r=".46"/>
<circle cx="227.3" cy="130.8" r=".46"/>
<circle cx="240" cy="33" r=".46"/>
<circle cx="240" cy="72.4" r=".46"/>
<circle cx="264.2" cy="30.5" r=".46"/>
<circle cx="264.2" cy="69.9" r=".46"/>
<circle cx="124.5" cy="68.6" r=".46"/>
<circle cx="124.5" cy="31.8" r=".46"/>
<circle cx="141" cy="123.2" r=".46"/>
<circle cx="124.5" cy="104.1" r=".46"/>
<circle cx="188" cy="146.1" r=".46"/>
<circle cx="171.4" cy="123.2" r=".46"/>
<circle cx="170.2" cy="146.1" r=".46"/>
<circle cx="207" cy="125.7" r=".46"/>
<circle cx="196.8" cy="125.7" r=".46"/>
<circle cx="188" cy="125.7" r=".46"/>
<circle cx="218.4" cy="146.1" r=".46"/>
<circle cx="247.6" cy="130.8" r=".46"/>
</g>
<text font-size="2.8" fill="#840000" x="178" y="190.9">Title:</text>
<g font-size="2.1" fill="#840000">
<text x="178" y="184">Sheet:</text>
<text x="186.2" y="184">/amplifiers/</text>
<text x="178" y="186.7">File:</text>
<text x="184.1" y="186.7">amplifone-sega-adapter-amps.kicad_sch</text>
<text x="178" y="196.9">KiCad</text>
<text x="178" y="194.1">Size:</text>
<text x="184.7" y="194.1">A4</text>
<text x="185.7" y="196.9">E.D.A.</text>
<text x="193.3" y="196.9">8.0.3</text>
<text x="200" y="194.1">Date:</text>
<text x="263" y="194.3">Rev:</text>
<text x="263" y="196.9">Id:</text>
<text x="267.1" y="196.9">3/3</text>
</g>
<g font-size="1.8" fill="#840000">
<text x="35" y="11.9">1</text>
<text x="85" y="11.9">2</text>
<text x="135" y="11.9">3</text>
<text x="185" y="11.9">4</text>
<text x="235" y="11.9">5</text>
<text x="285" y="11.9">6</text>
<text x="108.5" y="29">5</text>
<text x="246.9" y="27.7">5</text>
<text x="10.3" y="35.9">A</text>
<text x="62.8" y="31.5">3</text>
<text x="75.5" y="34">1</text>
<text x="108.5" y="34">6</text>
<text x="121.2" y="31.5">7</text>
<text x="200" y="35.3">2</text>
<text x="200" y="30.2">3</text>
<text x="212.7" y="32.8">1</text>
<text x="246.9" y="32.8">6</text>
<text x="259.6" y="30.2">7</text>
<text x="285.3" y="35.9">A</text>
<text x="62.8" y="36.6">2</text>
<text x="108.5" y="65.8">5</text>
<text x="62.8" y="68.3">3</text>
<text x="75.5" y="70.9">1</text>
<text x="108.5" y="70.9">6</text>
<text x="121.2" y="68.3">7</text>
<text x="200" y="69.6">3</text>
<text x="246.9" y="67.1">5</text>
<text x="259.6" y="69.6">7</text>
<text x="62.8" y="73.4">2</text>
<text x="200" y="74.7">2</text>
<text x="212.7" y="72.1">1</text>
<text x="246.9" y="72.1">6</text>
<text x="10.3" y="85.9">B</text>
<text x="285.3" y="85.9">B</text>
<text x="108.5" y="101.3">5</text>
<text x="62.8" y="103.9">3</text>
<text x="75.5" y="106.4">1</text>
<text x="108.5" y="106.4">6</text>
<text x="121.2" y="103.9">7</text>
<text x="62.8" y="109">2</text>
<text x="149.2" y="122.9">2</text>
<text x="161.9" y="122.9">3</text>
<text x="156" y="130.2" transform="rotate(-90 156 130.2)">1</text>
<text x="10.3" y="135.9">C</text>
<text x="285.3" y="135.9">C</text>
<text x="22.6" y="143.6" transform="rotate(-90 22.6 143.6)">8</text>
<text x="32.8" y="143.6" transform="rotate(-90 32.8 143.6)">8</text>
<text x="42.9" y="143.6" transform="rotate(-90 42.9 143.6)">8</text>
<text x="51.8" y="143.6" transform="rotate(-90 51.8 143.6)">8</text>
<text x="60.7" y="143.6" transform="rotate(-90 60.7 143.6)">8</text>
<text x="149.2" y="145.8">3</text>
<text x="161.9" y="145.8">1</text>
<text x="196.1" y="145.8">2</text>
<text x="208.8" y="145.8">3</text>
<text x="22.6" y="155" transform="rotate(-90 22.6 155)">4</text>
<text x="32.8" y="155" transform="rotate(-90 32.8 155)">4</text>
<text x="42.9" y="155" transform="rotate(-90 42.9 155)">4</text>
<text x="51.8" y="155" transform="rotate(-90 51.8 155)">4</text>
<text x="60.7" y="155" transform="rotate(-90 60.7 155)">4</text>
<text x="156" y="153.1" transform="rotate(-90 156 153.1)">2</text>
<text x="202.9" y="153.1" transform="rotate(-90 202.9 153.1)">1</text>
<text x="151.1" y="172.5">2</text>
<text x="151.1" y="175">3</text>
<text x="10.3" y="185.9">D</text>
<text x="285.3" y="185.9">D</text>
<text x="35" y="199.9">1</text>
<text x="85" y="199.9">2</text>
<text x="135" y="199.9">3</text>
<text x="185" y="199.9">4</text>
<text x="235" y="199.9">5</text>
<text x="285" y="199.9">6</text>
</g>
<g font-size="1.8" fill="#008484">
<text x="113.6" y="22.5">U2B</text>
<text x="205.1" y="23.7">U1A</text>
<text x="251.1" y="23.7">TL082</text>
<text x="252" y="21.2">U1B</text>
<text x="66.9" y="27.5">TL082</text>
<text x="67.9" y="25">U2A</text>
<text x="85" y="28.8">R2</text>
<text x="99" y="25">+0V5</text>
<text x="112.7" y="25">TL082</text>
<text x="127" y="29.3">TP10</text>
<text x="204.1" y="26.3">TL082</text>
<text x="222.2" y="27.5">R1</text>
<text x="249" y="28.8">+</text>
<text x="266.7" y="28">TP13</text>
<text x="31.8" y="34.4">TP5</text>
<text x="40.1" y="33.9">10k</text>
<text x="40.6" y="31.3">R4</text>
<text x="64.9" y="32.6">+</text>
<text x="84.5" y="31.3">10k</text>
<text x="110.6" y="30.1">+</text>
<text x="168.9" y="33.1">TP8</text>
<text x="177.2" y="32.6">10k</text>
<text x="177.7" y="30.1">R3</text>
<text x="202.1" y="31.3">+</text>
<text x="221.7" y="30.1">10k</text>
<text x="168.9" y="41.5">R5</text>
<text x="31.8" y="44">R6</text>
<text x="31.8" y="46.6">2.7k</text>
<text x="60.9" y="47.9">R9</text>
<text x="106.1" y="47.9">10k</text>
<text x="106.6" y="45.3">R7</text>
<text x="168.9" y="44">14k</text>
<text x="198" y="46.6">R8</text>
<text x="245.7" y="47.9">R10</text>
<text x="60.1" y="50.4">6.3k</text>
<text x="197.4" y="49.1">10K</text>
<text x="245.7" y="50.4">20K</text>
<text x="113.6" y="59.3">U3B</text>
<text x="66.9" y="64.4">TL082</text>
<text x="67.9" y="61.8">U3A</text>
<text x="84.4" y="65.6">R11</text>
<text x="99" y="61.8">+0V5</text>
<text x="112.7" y="61.8">TL082</text>
<text x="204.1" y="65.6">TL082</text>
<text x="205.1" y="63.1">U4A</text>
<text x="251.1" y="63.1">TL082</text>
<text x="252" y="60.6">U4B</text>
<text x="31.8" y="71.2">TP6</text>
<text x="40" y="68.2">R13</text>
<text x="40.1" y="70.7">10k</text>
<text x="64.9" y="69.4">+</text>
<text x="84.5" y="68.2">10k</text>
<text x="110.6" y="66.9">+</text>
<text x="127" y="66.1">TP11</text>
<text x="177.1" y="69.4">R14</text>
<text x="177.2" y="72">10k</text>
<text x="202.1" y="70.7">+</text>
<text x="221.6" y="66.9">R12</text>
<text x="221.7" y="69.4">10k</text>
<text x="249" y="68.2">+</text>
<text x="266.7" y="67.4">TP14</text>
<text x="168.9" y="72.5">TP9</text>
<text x="31.8" y="83.4">2.7k</text>
<text x="31.8" y="80.9">R15</text>
<text x="106" y="82.1">R17</text>
<text x="168.9" y="83.4">14k</text>
<text x="168.9" y="80.9">R16</text>
<text x="60.1" y="87.2">6.3k</text>
<text x="60.3" y="84.7">R18</text>
<text x="106.1" y="84.7">10k</text>
<text x="197.4" y="86">R19</text>
<text x="197.4" y="88.5">10K</text>
<text x="245.7" y="87.2">R20</text>
<text x="245.7" y="89.8">20K</text>
<text x="113.6" y="94.8">U5B</text>
<text x="66.9" y="99.9">TL082</text>
<text x="67.9" y="97.4">U5A</text>
<text x="84.4" y="101.2">R21</text>
<text x="99" y="97.4">+0V5</text>
<text x="112.7" y="97.4">TL082</text>
<text x="127" y="101.7">TP12</text>
<text x="31.8" y="106.8">TP7</text>
<text x="40" y="103.7">R22</text>
<text x="40.1" y="106.3">10k</text>
<text x="64.9" y="105">+</text>
<text x="84.5" y="103.7">10k</text>
<text x="110.6" y="102.5">+</text>
<text x="237.4" y="106">J3</text>
<text x="260.2" y="106">J4</text>
<text x="31.8" y="119">2.7k</text>
<text x="31.8" y="116.4">R23</text>
<text x="106" y="117.7">R25</text>
<text x="138.9" y="119">+9V</text>
<text x="146.1" y="117.7">MCP1702-1502E/TO</text>
<text x="154.8" y="115.2">U6</text>
<text x="168.8" y="119">+1V5</text>
<text x="185.3" y="116.4">+1V5</text>
<text x="60.1" y="122.8">6.3k</text>
<text x="60.3" y="120.2">R27</text>
<text x="106.1" y="120.2">10k</text>
<text x="151.4" y="124.1">VI</text>
<text x="158.4" y="124.1">VO</text>
<text x="176.5" y="124.1">TP3</text>
<text x="190.5" y="122.8">R24</text>
<text x="190.5" y="125.3">100k</text>
<text x="245" y="121.5">+0V5</text>
<text x="143.5" y="126.6">C1</text>
<text x="143.5" y="129.1">1uF</text>
<text x="157.1" y="128" transform="rotate(-90 157.1 128)">GND</text>
<text x="174" y="126.6">C2</text>
<text x="174" y="129.1">1uF</text>
<text x="190.5" y="130.4">50k</text>
<text x="190.5" y="127.9">R26</text>
<text x="199.4" y="127.9">C3</text>
<text x="199.4" y="130.4">.01uF</text>
<text x="209.8" y="130.7">.1uF</text>
<text x="210.3" y="128.6">C4</text>
<text x="219.7" y="127.9">C30</text>
<text x="219.7" y="130.4">.01uF</text>
<text x="230.1" y="130.7">.1uF</text>
<text x="230.6" y="128.6">C31</text>
<text x="240" y="127.9">C32</text>
<text x="240" y="130.4">.01uF</text>
<text x="250.5" y="130.7">.1uF</text>
<text x="251" y="128.6">C33</text>
<text x="253.5" y="126.6">TP4</text>
<text x="20.8" y="136.8">+9V</text>
<text x="31" y="136.8">+9V</text>
<text x="41.1" y="136.8">+9V</text>
<text x="50" y="136.8">+9V</text>
<text x="58.9" y="136.8">+9V</text>
<text x="76.7" y="135.5">+5V</text>
<text x="81.3" y="143.1">22uH</text>
<text x="82.6" y="140.6">L1</text>
<text x="97.7" y="140.6">RD-0512D</text>
<text x="100.9" y="138">PS1</text>
<text x="115.5" y="140.6">+12V</text>
<text x="137.1" y="141.8">+12V</text>
<text x="150.5" y="140.6">DI78L09ZAB</text>
<text x="154.8" y="138">U7</text>
<text x="168.1" y="141.8">+9V</text>
<text x="185.3" y="141.8">-12V</text>
<text x="197.4" y="140.6">DI79L09ZAB</text>
<text x="201.8" y="138">U8</text>
<text x="216.4" y="141.8">-9V</text>
<text x="237.4" y="141.6">J1</text>
<text x="260.2" y="141.6">J2</text>
<text x="23.7" y="147.8" transform="rotate(-90 23.7 147.8)">V+</text>
<text x="24.1" y="148.2">U2C</text>
<text x="33.9" y="147.8" transform="rotate(-90 33.9 147.8)">V+</text>
<text x="34.3" y="148.2">U3C</text>
<text x="44" y="147.8" transform="rotate(-90 44 147.8)">V+</text>
<text x="44.5" y="148.2">U5C</text>
<text x="52.9" y="147.8" transform="rotate(-90 52.9 147.8)">V+</text>
<text x="53.3" y="148.2">U1C</text>
<text x="61.8" y="147.8" transform="rotate(-90 61.8 147.8)">V+</text>
<text x="62.2" y="148.2">U4C</text>
<text x="81.3" y="149.5">C29</text>
<text x="142.2" y="149.5">C5</text>
<text x="151.4" y="146.9">VI</text>
<text x="158.4" y="146.9">VO</text>
<text x="172.7" y="149.5">C6</text>
<text x="175.3" y="146.9">TP1</text>
<text x="190.5" y="149.5">C7</text>
<text x="198.4" y="146.9">VI</text>
<text x="205.4" y="146.9">VO</text>
<text x="221" y="149.5">C8</text>
<text x="223.5" y="146.9">TP2</text>
<text x="23.7" y="152.3" transform="rotate(-90 23.7 152.3)">V-</text>
<text x="24.1" y="150.7">TL082</text>
<text x="33.9" y="152.3" transform="rotate(-90 33.9 152.3)">V-</text>
<text x="34.3" y="150.7">TL082</text>
<text x="44" y="152.3" transform="rotate(-90 44 152.3)">V-</text>
<text x="44.5" y="150.7">TL082</text>
<text x="52.9" y="152.3" transform="rotate(-90 52.9 152.3)">V-</text>
<text x="53.3" y="150.7">TL082</text>
<text x="61.8" y="152.3" transform="rotate(-90 61.8 152.3)">V-</text>
<text x="62.2" y="150.7">TL082</text>
<text x="81.3" y="152">10uF</text>
<text x="142.2" y="152">.33uF</text>
<text x="157.1" y="150.9" transform="rotate(-90 157.1 150.9)">GND</text>
<text x="172.7" y="152">.1uF</text>
<text x="190.5" y="152">.33uF</text>
<text x="204.1" y="150.9" transform="rotate(-90 204.1 150.9)">GND</text>
<text x="221" y="152">.1uF</text>
<text x="115.5" y="160.9">-12V</text>
<text x="20.8" y="162.2">-9V</text>
<text x="20.8" y="167.2">+9V</text>
<text x="31" y="162.2">-9V</text>
<text x="41.1" y="162.2">-9V</text>
<text x="50" y="162.2">-9V</text>
<text x="58.9" y="162.2">-9V</text>
<text x="148" y="166">J0</text>
<text x="25.4" y="173.6">C9</text>
<text x="36.8" y="173.6">C10</text>
<text x="47" y="173.6">C11</text>
<text x="58.4" y="173.6">C12</text>
<text x="68.6" y="173.6">C13</text>
<text x="80" y="173.6">C14</text>
<text x="90.2" y="173.6">C15</text>
<text x="101.6" y="173.6">C16</text>
<text x="111.8" y="173.6">C17</text>
<text x="123.2" y="173.6">C18</text>
<text x="140.7" y="168.5">Conn_01x03_Male</text>
<text x="151.1" y="169.9">1</text>
<text x="165.1" y="173.6">GND</text>
<text x="165.1" y="171">GND</text>
<text x="25.4" y="176.1">.1uF</text>
<text x="36.8" y="176.1">.01uF</text>
<text x="47" y="176.1">.1uF</text>
<text x="58.4" y="176.1">.01uF</text>
<text x="68.6" y="176.1">.1uF</text>
<text x="80" y="176.1">.01uF</text>
<text x="90.2" y="176.1">.1uF</text>
<text x="101.6" y="176.1">.01uF</text>
<text x="111.8" y="176.1">.1uF</text>
<text x="123.2" y="176.1">.01uF</text>
<text x="165.1" y="176.1">+5V</text>
<text x="25.4" y="188.8">.1uF</text>
<text x="25.4" y="186.3">C19</text>
<text x="36.8" y="186.3">C20</text>
<text x="36.8" y="188.8">.01uF</text>
<text x="47" y="188.8">.1uF</text>
<text x="47" y="186.3">C21</text>
<text x="58.4" y="186.3">C22</text>
<text x="58.4" y="188.8">.01uF</text>
<text x="68.6" y="188.8">.1uF</text>
<text x="68.6" y="186.3">C23</text>
<text x="80" y="186.3">C24</text>
<text x="80" y="188.8">.01uF</text>
<text x="90.2" y="188.8">.1uF</text>
<text x="90.2" y="186.3">C25</text>
<text x="101.6" y="186.3">C26</text>
<text x="101.6" y="188.8">.01uF</text>
<text x="111.8" y="188.8">.1uF</text>
<text x="111.8" y="186.3">C27</text>
<text x="123.2" y="186.3">C28</text>
<text x="123.2" y="188.8">.01uF</text>
<text x="20.8" y="196.4">-9V</text>
</g>
<g font-size="1.8">
<text x="139.7" y="31.4">R_OUT</text>
<text x="157.5" y="35.2">X_IN</text>
<text x="268" y="30.1">X_OUT</text>
<text x="20.3" y="36.5">R_IN</text>
<text x="139.7" y="68.2">G_OUT</text>
<text x="268" y="69.5">Y_OUT</text>
<text x="20.3" y="73.3">G_IN</text>
<text x="157.5" y="74.6">Y_IN</text>
<text x="139.7" y="103.8">B_OUT</text>
<text x="20.3" y="108.9">B_IN</text>
<text x="248.9" y="110.1">X_OUT</text>
<text x="271.8" y="110.1">R_OUT</text>
<text x="248.9" y="117.8">Y_OUT</text>
<text x="271.8" y="115.2">G_OUT</text>
<text x="271.8" y="117.8">B_OUT</text>
<text x="248.9" y="145.7">X_IN</text>
<text x="271.8" y="145.7">R_IN</text>
<text x="248.9" y="153.3">Y_IN</text>
<text x="271.8" y="153.3">B_IN</text>
<text x="271.8" y="150.8">G_IN</text>
</g>
<g font-size="1.8" fill="#0000c2">
<text x="67.7" y="51.4">0.63</text>
<text x="73.1" y="51.4">gain</text>
<text x="255.2" y="50.6">2x</text>
<text x="258.9" y="50.6">gain</text>
<text x="67.7" y="88.2">0.63</text>
<text x="73.1" y="88.2">gain</text>
<text x="255.2" y="89.9">2x</text>
<text x="258.9" y="89.9">gain</text>
<text x="198.5" y="100.4">Gain-bandwidth</text>
<text x="214.9" y="100.4">TI:3MHz</text>
<text x="223.3" y="100.4">TI-H:5.25MHz</text>
<text x="237.6" y="100.4">ST:4MHz</text>
<text x="200.9" y="102.5">Output</text>
<text x="208.3" y="102.5">short-circuit</text>
<text x="222" y="102.5">TI:+/-26mA</text>
<text x="235" y="102.5">ST:40mA</text>
<text x="67.7" y="123.8">0.63</text>
<text x="73.1" y="123.8">gain</text>
<text x="181.4" y="171.9">Y</text>
<text x="181.4" y="174">X</text>
<text x="187.1" y="171.9">+/-3v</text>
<text x="187.2" y="169.9">Sega</text>
<text x="187.2" y="174">+/-4v</text>
<text x="195.3" y="169.9">Amplifone</text>
<text x="196.1" y="171.9">+/-6v</text>
<text x="196.2" y="174">+/-8v</text>
<text x="181.4" y="176">RGB</text>
<text x="187.5" y="176">0-4v</text>
<text x="197.1" y="176">1.0-3.5v</text>
</g>
<g font-size="1.8" fill="#840084">
<text x="145.7" y="120.2">200mA</text>
<text x="153.2" y="120.2">44dB</text>
<text x="159.3" y="120.2">TO-92-3</text>
<text x="147.1" y="143.1">100ma</text>
<text x="154.8" y="143.1">44dB</text>
<text x="160.8" y="143.1">TO92</text>
<text x="194.1" y="143.1">100ma</text>
<text x="201.8" y="143.1">44dB</text>
<text x="207.8" y="143.1">TO92</text>
<text x="87.1" y="152">CER</text>
</g>
<g font-size="1.4" fill="#008484">
<text x="235.6" y="107.4">640385-4</text>
<text x="258.5" y="107.4">640385-4</text>
<text x="241.6" y="111.2">1</text>
<text x="241.6" y="113.8">2</text>
<text x="264.5" y="111.2">1</text>
<text x="264.5" y="113.8">2</text>
<text x="241.6" y="116.3">3</text>
<text x="241.6" y="118.8">4</text>
<text x="264.5" y="116.3">3</text>
<text x="264.5" y="118.8">4</text>
<text x="235.6" y="143">640385-4</text>
<text x="258.5" y="143">640385-4</text>
<text x="93.7" y="145.5">+VIN</text>
<text x="106.7" y="145.5">+VOUT</text>
<text x="241.6" y="146.8">1</text>
<text x="241.6" y="149.3">2</text>
<text x="264.5" y="146.8">1</text>
<text x="264.5" y="149.3">2</text>
<text x="93.7" y="155.7">-VIN</text>
<text x="106.7" y="155.7">-VOUT</text>
<text x="108.5" y="150.6">COM</text>
<text x="241.6" y="151.9">3</text>
<text x="241.6" y="154.4">4</text>
<text x="264.5" y="151.9">3</text>
<text x="264.5" y="154.4">4</text>
</g>
<g font-size="1.4" fill="#840000">
<text x="245.8" y="110.2">1</text>
<text x="245.8" y="112.8">2</text>
<text x="268.6" y="110.2">1</text>
<text x="268.6" y="112.8">2</text>
<text x="245.8" y="115.3">3</text>
<text x="245.8" y="117.9">4</text>
<text x="268.6" y="115.3">3</text>
<text x="268.6" y="117.9">4</text>
<text x="89.6" y="144.5">1</text>
<text x="115" y="149.6">5</text>
<text x="115" y="144.5">6</text>
<text x="245.8" y="145.8">1</text>
<text x="245.8" y="148.3">2</text>
<text x="268.6" y="145.8">1</text>
<text x="268.6" y="148.3">2</text>
<text x="89.6" y="154.7">2</text>
<text x="115" y="154.7">4</text>
<text x="245.8" y="150.9">3</text>
<text x="245.8" y="153.4">4</text>
<text x="268.6" y="150.9">3</text>
<text x="268.6" y="153.4">4</text>
</g>
<text font-size="1.4" fill="#840084" x="96" y="148.3">5V</text>
<text font-size=".7" fill="#840084" x="79.9" y="153.4">FG16X7R1E106KRT06</text>
</svg>
